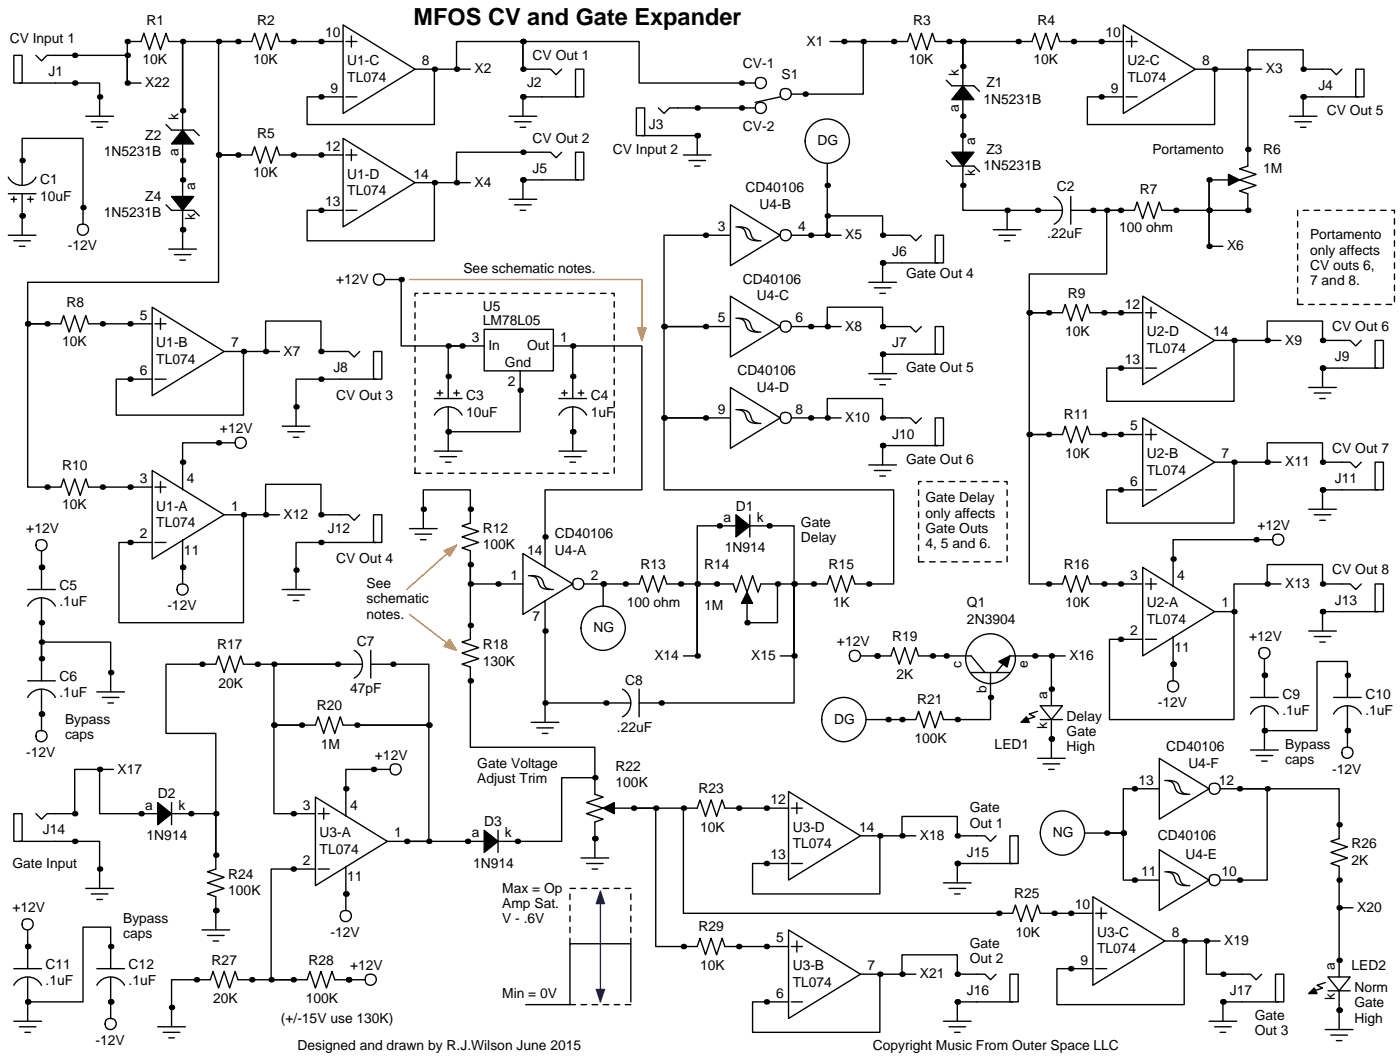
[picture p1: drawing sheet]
<svg xmlns="http://www.w3.org/2000/svg" width="257mm" height="195mm" viewBox="0 0 257 195" stroke-linecap="round" stroke-linejoin="round" font-family="sans-serif">
<g fill="none" stroke="#000" stroke-width=".25">
<path d="M2.5 10.2h1.6v5h-1.6zM3.6 15.2h14.7v6.1M6.6 10.2l1 1 1-1h14.8v5M23.4 15.2v-7.6h2.5l.5-1.5 1 3 1-3 1.1 3 1-3 .5 1.5h2.5v16.3M23.4 15.2h2.5M43.7 7.6h-3.6v20.8h3.6M43.7 7.6h-10.2v12.7M43.7 7.6h2.5l.5-1.5 1.1 3 1-3 1 3 1-3 .5 1.5h11.7M63 4.6l13.2 8.1-13.2 8.1zM63.5 7.6h2M63.5 17.8h2M64.5 6.6v2"/>
<path d="M76.2 12.7h10.2M79.8 12.7v10.2h-23.4v-5.1h6.6M83.8 12.7v-5.1h12.2v5.1M96 12.7v-5.1h21.3v7.6h21.4M96 12.7h5.1l1 1 1-1M105.7 12.7h1.5v5.1h-1.5zM106.2 17.8h-10.2v3.5M116.8 19.8h1.6v5.1h-1.6zM120.9 19.8l1 1 1-1h15.8M143.3 17.8l-4.6 1M152.4 7.6h14.2l.5-1.5 1 3 1.1-3 1 3 1-3 .5 1.5h5.1v4.6M154.9 7.6h3.6v9.7h-13.2"/>
<path d="M173.7 14.7l1.1 1h4l1 1.1M176.8 12.2v3.5M176.8 18.3v9.6M206.2 4.6l13.3 8.1-13.3 8.1zM206.2 7.6h-11.6l-.5-1.5-1.1 3-1-3-1 3-1-3-.5 1.5h-12.7v4.6M206.8 7.6h2M206.8 17.8h2M207.8 6.6v2M219.5 12.7h12.1M223 12.7v10.2h-23.4v-5.1h6.6M246.4 12.7l-1 1-1.1-1h-5v-3.6h-10.2v21.4l-1.5 .5 3 1-3 1 3 1-3 1.1 1.5 .5v3h-7.1v-5.6M248.9 12.7h1.5v5.1h-1.5z"/>
<path d="M249.4 17.8h-10.1v3.5M1.5 32.5a2.88 2.88 0 0 0 5.1 0M1.5 35.6h5.1M2 36.6h1M2.5 36.1v1M4.1 34v-8.6h11.1v15.7M4.1 35.6v7.6M5.1 36.6h1M5.6 36.1v1M15.7 21.3h5.1M16.8 22.4h3M17.8 23.4h1"/>
<path d="M30.5 37.6l1 1h4.1l1 1M30.5 22.9l1 1h4.1l1 1M33.5 26.4v9.7M33.5 38.6v7.1M43.7 28.4h-3.6v23.4h-35v7.6h3.5M43.7 28.4h2.5l.5-1.5 1.1 3.1 1-3.1 1 3.1 1-3.1 .5 1.5h11.7M63 25.4l13.2 8.1-13.2 8.2zM63.5 28.4h2M63.5 38.6h2M64.5 27.4v2.1M76.2 33.5h10.2M79.8 33.5v10.7h-23.4v-5.6h6.6"/>
<path d="M93.5 21.3h5.1M93.5 36.6h5.1M94.5 22.4h3M94.5 37.6h3M95.5 23.4h1M95.5 38.6h1M103.1 27.9l-1 1.1-1-1.1h-17.3v5.6M105.7 27.9h1.5v5.1h-1.5zM106.2 33h-10.2v3.6M117.9 24.9h10.1v3.5M125.5 28.4h5.1M126.5 29.5h3"/>
<path d="M127.5 30.5h1M134.1 37.6l9.2 5.6-9.2 5.6zM151.9 30v13.2v-3.6h10.2v3.6h5l1 1 1.1-1M173.7 29.5l1.1 1h4l1 1M176.8 30.5v8.1h8.1M184.9 38.6h10.2M184.9 38.6v3.6M193.5 36.1a2.88 2.88 0 0 1 0 5M196.6 38.6h11.7l.5-1.5 1 3 1-3 1 3 1.1-3 .5 1.5h8.6v6.6M196.6 36.1v5M205.7 38.6h-2.5v11.7h-14.2v7.1h3.5M222 33h3.6"/>
<path d="M222 33v12.2M236.7 21.3h5.1M237.7 22.4h3.1M238.8 23.4h1M1.5 43.2h5.1M2.5 44.2h3.1M3.6 45.2h1M8.6 59.4h-3.5v30h6.1l.5-1.5 1 3 1-3 1 3 1-3 .6 1.5h11.6M8.6 59.4h2.6l.5-1.5 1 3.1 1-3.1 1 3.1 1-3.1 .6 1.5h11.6M27.9 56.4l13.2 8.1-13.2 8.1zM28.4 59.4h2.1M29.5 58.4v2.1"/>
<path d="M31 45.7h5.1M32 46.7h3.1M33 47.8h1M70.6 51.3h3.1v12.2h11.1M129.5 59.9h-7.6v16.8h7.6M129.5 59.9h4.6M134.1 54.4l9.2 5.5-9.2 5.6zM134.1 43.2h-12.2v16.7h7.6M135.1 41.7a1.69 1.69 0 0 1 2 1.6 1.9 1.9 0 0 0 2.1 .9M135.1 58.4a1.69 1.69 0 0 1 2 1.7 1.9 1.9 0 0 0 2.1 .9M135.6 41.7a1.86 1.86 0 0 1 2.4 1.6 1.47 1.47 0 0 0 1.7 .9M135.6 58.4a1.86 1.86 0 0 1 2.4 1.7 1.47 1.47 0 0 0 1.7 .9"/>
<path d="M145.3 43.2h9.1M145.3 59.9h9.1M151.9 59.9v-3.5h10.2v3.5h5l1 1.1 1.1-1.1M159.5 51.8h5.1M160.5 52.8h3.1M161.5 53.8h1.1M171.7 59.9h1.5v5.1h-1.5zM171.7 43.2h1.5v5.1h-1.5zM172.2 48.3h-10.1v3.5M182.4 42.2h5.1M183.4 43.2h3M184.4 44.2h1"/>
<path d="M192.5 57.4h-3.5v22.4h3.5M192.5 57.4h2.6l.5-1.5 1 3 1-3 1 3 1-3 .6 1.5h9.6M209.8 54.4l13.2 8.1-13.2 8.1zM210.3 57.4h2M211.3 56.4v2M222 45.2h2.5M28.4 69.6h2.1M41.1 64.5h10.2M44.7 64.5v11.7h-23.4v-6.6h6.6M48.8 64.5v-5.6h10.1v5.6h5.1l1 1 1-1M51.8 78.2h5.1M52.8 79.2h3.1"/>
<path d="M68.6 64.5h1.5v5.1h-1.5zM69.1 69.6h-14.7v8.6M79.8 76.2a2.88 2.88 0 0 1 5 0M79.8 73.2h5M80.3 72.1h1M80.8 71.6v1M82.3 74.7v8.1M83.3 72.1h1M83.8 71.6v1M84.8 63.5h-2.5v9.7M84.8 63.5h4.1M88.9 60.5h12.7v7.6h-12.7z"/>
<path d="M95.5 68.1v11.1h-13.2M101.6 63.5h3.6M102.6 76.2a2.88 2.88 0 0 1 5.1 0M102.6 73.2h5.1M103.1 72.1h1M103.6 71.6v1M105.2 63.5h12.7v26.4h-17.8v14.2M105.2 63.5v9.7M105.2 74.7v8.1M106.2 72.1h1M106.7 71.6v1M129.5 76.7h-7.6v13.2h42.2v17.3h-7.1l-.5-1.5-1.1 3-1-3-1 3-1-3-.5 1.5h-6.1v13.2"/>
<path d="M129.5 76.7h4.6M134.1 71.1l9.2 5.6-9.2 5.6zM135.1 75.2a1.69 1.69 0 0 1 2 1.6 1.9 1.9 0 0 0 2.1 .9M135.6 75.2a1.86 1.86 0 0 1 2.4 1.6 1.47 1.47 0 0 0 1.7 .9M145.3 76.7h9.1M151.9 76.7v-3.5h10.2v3.5h5l1 1 1.1-1M159.5 68.6h5.1M160.5 69.6h3.1M161.5 70.6h1.1M171.7 76.7h1.5v5.1h-1.5zM172.2 65h-10.1v3.6M192.5 79.8h-3.5v27.4h6.1l.5-1.5 1 3 1-3 1 3 1-3 .6 1.5h9.6"/>
<path d="M192.5 79.8h2.6l.5-1.6 1 3.1 1-3.1 1 3.1 1-3.1 .6 1.6h9.6M209.8 76.7l13.2 8.1-13.2 8.2zM210.3 79.8h2M210.3 67.6h2M211.3 78.7v2.1M223 62.5h12.2M226.6 62.5v11.2h-23.4v-6.1h6.6M232.7 62.5v-3.6h10.1v3.6h5.1l1 1 1-1M240.3 71.1h5.1M241.3 72.1h3M242.3 73.2h1M252.5 62.5h1.5v5.1h-1.5z"/>
<path d="M253 67.6h-10.2v3.5M27.9 86.4l13.2 8.1-13.2 8.1zM28.4 89.4h2.1M28.4 99.6h2.1M29.5 88.4v2M33.5 99.1v8.1M41.1 94.5h10.2M43.2 81.3h-9.7v8.6M44.7 94.5v19.8h-22.9v-14.7h6.1M48.8 94.5v-5.6h10.1v5.6h5.1l1 1 1-1M53.8 80.3h1.1M68.6 94.5h1.5v5.1h-1.5z"/>
<path d="M69.1 99.6h-14.7v8.6M75.2 97h5.1M76.2 98h3M77.2 99.1h1M77.7 97v-7.1h8.7v6.1l-1.6 .5 3.1 1-3.1 1.1 3.1 1-3.1 1 1.6 .5v16.2l-1.6 .6 3.1 1-3.1 1 3.1 1-3.1 1 1.6 .5v14.8h22.8v5.5M79.8 82.8h5M80.8 83.8h3M81.8 84.8h1M102.6 82.8h5.1M103.6 83.8h3.1M104.6 84.8h1.1M135.1 96.5h-7.1v23.9"/>
<path d="M137.7 96.5h8.1v23.9M137.7 94.5v4.1M159.5 85.3h5.1M160.5 86.4h3.1M161.5 87.4h1.1M172.2 81.8h-10.1v3.5M210.3 89.9h2M223 84.8h12.2M226.6 84.8v11.2h-23.4v-6.1h6.6M232.7 84.8v-3.5h10.1v3.5h5.1l1 1.1 1-1.1M233.7 99.1h-18.3v8.6M240.3 93.5h5.1"/>
<path d="M241.3 94.5h3M242.3 95.5h1M252.5 84.8h1.5v5.1h-1.5zM253 89.9h-10.2v3.6M5.1 111.3a2.88 2.88 0 0 1 5.1 0M5.1 108.2h5.1M7.6 101.1v7.1M7.6 109.7v15.3M51.8 108.2h5.1M52.8 109.2h3.1M53.8 110.2h1.1M65 119.4a2.88 2.88 0 0 1 0 5.1"/>
<path d="M68.1 119.4v5.1M86.4 103.6v3.6h9.6M96 101.6l9.2 5.6-9.2 5.6zM97 105.7a1.69 1.69 0 0 1 2 1.6 1.9 1.9 0 0 0 2.1 .9M97.5 105.7a1.86 1.86 0 0 1 2.4 1.6 1.47 1.47 0 0 0 1.7 .9M100.1 110.2v22.4M107.2 107.2h10.1l.6-1.5 1 3 1-3 1 3 1-3 .5 1.5h5.6v13.2M110.7 107.2v4.1M142.7 107.2v7.1h-5.5v-3.6M142.7 107.2h-3l-.5 1.5-1-3-1 3-1.1-3-1 3-.5-1.5h-6.6v13.2M142.7 107.2h3.1v13.2M178.4 118a4.6 4.6 0 0 1 7.4 .6 4.6 4.6 0 0 1-3.2 6.8 4.6 4.6 0 0 1-4.7-2.3 4.6 4.6 0 0 1 .5-5.1z"/>
<path d="M209.8 104.1l13.2 8.2-13.2 8.1zM210.3 117.3h2M210.3 107.2h2M211.3 106.2v2M215.4 116.8v8.2M223 112.3h3.6M226.6 112.3v19.8h-22.9v-14.8h6.1M232.7 107.2v-3.6h10.1v3.6h5.1l1 1 1-1M232.7 107.2h-6.1v5.1M232.7 107.2h2.5M240.3 115.8h5.1M241.3 116.8h3"/>
<path d="M242.3 117.9h1M252.5 107.2h1.5v5.1h-1.5zM253 112.3h-10.2v3.5M5.1 128a2.88 2.88 0 0 1 5.1 0M5.1 125h5.1M7.6 120.9v-3h12.7v9.1M7.6 126.5v7.6M17.8 127h5.1M18.8 128h3M19.8 129h1M55.4 133.1h-5.1v16.3h7.6M55.4 133.1h2.5l.5-1.5 1 3 1.1-3 1 3 1-3 .5 1.5h2.5"/>
<path d="M62 121.9h-11.7v11.2h5.1M65.5 133.1h13.2v21.3h-4M66.5 121.9h-21.8l-.5-1.5-1 3-1-3-1.1 3-1-3-.5 1.5h-9.1v12.7h9.1v22.4M68.1 121.9h10.6v11.2h-13.2M97.5 132.6h5.1M98.6 133.6h3M99.6 134.6h1M100.1 129h15.7M114.3 126.5a2.88 2.88 0 0 1 0 5.1M117.3 126.5v5.1M125.5 120.4h2.5M143.3 120.4h2.5"/>
<path d="M145.8 120.4v8.6h-28.5M158 120.4h5.6l.5-1.5 1 3 1-3 1 3 1-3 .6 1.5h9.6l2.5 3M178.3 123.4h7.1M181.9 123.4v8.7h-8.7l-.5-1.5-1 3-1-3-1 3-1-3-.6 1.5h-9.1M190.5 130.6l-1.5 .5 1 .5-1.5 .5M190.5 139.2h5.1M191 129.5h4.1l-2.1 2.6zM191 132.1h4.1M193 120.4v9.1M193 132.1v7.1M195.6 120.4h-10.2l-2.5 3M212.9 139.2l9.1 5.6-9.1 5.6z"/>
<path d="M229.6 131.1a2.88 2.88 0 0 1 5.1 0M229.6 128h5.1M229.6 137.7h5.1M230.6 138.7h3.1M231.6 139.7h1.1M232.2 120.9v7.1M232.2 129.5v8.2M244.9 131.1a2.88 2.88 0 0 1 5 0M244.9 128h5M247.4 128v-6.6h-5.6v12.7h-9.6M247.4 129.5v7.7M2.5 149.4h1.6v5h-1.6z"/>
<path d="M3.6 154.4h14.7v8.7M18.3 141.2h-4.6v8.2h-5.1l-1 1-1-1M18.3 141.2v8.2h10.7M18.3 141.2h2.5M31.5 149.4h8.1v7.6M31.5 147.3v4.1M39.6 157v2.5l-1.5 .5 3 1-3 1.1 3 1-3 1 1.5 .5v6.1M57.9 146.3l13.2 8.1-13.2 8.2zM57.9 159.5h-8.1v20.3h4M58.4 149.4h2.1M58.4 159.5h2.1M59.4 148.3v2.1"/>
<path d="M63.5 159v8.1M71.1 154.4h17.8M71.6 141.2h-8.1v8.7M91.4 152.4v4.1M106.7 157.5h5.1M107.7 158.5h3M108.7 159.5h1M109.2 142.7h-6.1v11.7h-11.7M109.2 142.7v3.1l1.5 .5-3 1 3 1-3 1.1 3 1-1.5 .5v6.6M112.8 148.3h15.2l.5-1.5 1 3.1 1.1-3.1 1 3.1 1-3.1 .5 1.5h11.7M116.3 148.3h4.1v25.4h7.6l.5-1.5 1 3.1 1.1-3.1 1 3.1 1-3.1 .5 1.5h11.7M125.5 148.3v19.3h60.4l.5-1.5 1.1 3.1 1-3.1 1 3.1 1-3.1 .5 1.5h9.7"/>
<path d="M144.8 145.3l13.2 8.1-13.2 8.1zM145.3 148.3h2M145.3 158.5h2M146.3 147.3v2.1M158 153.4h10.1M161.5 153.4v10.7h-23.3v-5.6h6.6M165.6 153.4v-3.5h10.2v3.5h5l1.1 1 1-1M185.4 153.4h1.5v5.1h-1.5zM185.9 158.5h-10.1v3.6M191.5 140.2h3.1M192.5 141.2h1M199.1 152.9h4.1"/>
<path d="M203.2 152.9h3v8.6h6.7M212.9 156l9.1 5.5-9.1 5.6zM212.9 144.8h-6.7v8.1h-3M213.9 143.3a1.69 1.69 0 0 1 1.9 1.6 1.9 1.9 0 0 0 2.1 .9M214.4 143.3a1.86 1.86 0 0 1 2.3 1.6 1.47 1.47 0 0 0 1.7 .9M224 144.8h3.6M227.6 144.8h18.3v9.1l-1.6 .5 3.1 1-3.1 1.1 3.1 1-3.1 1 1.6 .5v20.3M227.6 144.8h5.1v16.7h-8.7M2.5 177.8h5.1M5.1 170.7v7.1M5.1 179.3v8.2M15.7 163.1h5.1"/>
<path d="M16.8 164.1h3M17.8 177.8h5.1M17.8 165.1h1M20.3 177.8v-7.6h-5.1v13.7h-10.1M20.3 179.3v7.6M37.1 170.7h5.1M38.1 171.7h3M39.1 172.7h1M67.1 179.8h-5.6l-.5-1.5-1.1 3.1-1-3.1-1 3.1-1-3.1-.5 1.5h-12.7l-.5-1.5-1 3.1-1.1-3.1-1 3.1-1-3.1-.5 1.5h-7.1v8.7M144.8 170.7l13.2 8.1-13.2 8.1zM145.3 173.7h2M146.3 172.7v2.1"/>
<path d="M158 178.8h10.1M161.5 178.8v10.7h-23.3v-5.6h6.6M165.6 178.8v-3.5h10.2v3.5h5l1.1 1 1-1M173.2 162.1h5.1M174.2 163.1h3.1M175.3 164.1h1M185.4 178.8h1.5v5.1h-1.5zM200.7 164.6l13.2 8.1-13.2 8.1zM201.2 177.8h2M201.2 167.6h2M202.2 166.6v2.1M213.9 160a1.69 1.69 0 0 1 1.9 1.7 1.9 1.9 0 0 0 2.1 .9"/>
<path d="M213.9 172.7h10.1M214.4 160a1.86 1.86 0 0 1 2.3 1.7 1.47 1.47 0 0 0 1.7 .9M217.4 172.7v11.7h-23.3v-6.6h6.6M221.5 172.7v6.1h8.1l1 1 1-1M234.2 178.8h1.5v5.1h-1.5zM243.8 179.3h4.1l-2 2.6zM245.9 166.6h2.5M2.5 180.8a2.88 2.88 0 0 1 5.1 0M2.5 187.5h5.1M3.6 188.5h3M4.6 189.5h1M17.8 180.8a2.88 2.88 0 0 1 5.1 0"/>
<path d="M29 188.5h5M30 189.5h3M31 190.5h1M115.8 183.9v-10.7h-11.2v11.2h-8.1M145.3 183.9h2M173.2 187.5h5.1M174.2 188.5h3.1M175.3 189.5h1M185.9 183.9h-10.1v3.6M222 187.5h5.1M223 188.5h3.1M224 189.5h1"/>
<path d="M234.7 183.9h-10.2v3.6M243.3 180.3l-1.5 .5 1 .6-1.5 .5M243.3 189h5.1M243.8 181.9h4.1M244.3 190h3.1M245.4 191h1M245.9 181.9v7.1"/>
<circle cx="139.7" cy="15.2" r="1.02"/>
<circle cx="139.7" cy="19.8" r="1.02"/>
<circle cx="144.3" cy="17.2" r="1.02"/>
<circle cx="151.9" cy="25.9" r="4"/>
<circle cx="15.2" cy="42.1" r="1.02"/>
<circle cx="69.6" cy="51.3" r="1.02"/>
<circle cx="144.3" cy="59.9" r="1.02"/>
<circle cx="144.3" cy="43.2" r="1.02"/>
<circle cx="144.3" cy="76.7" r="1.02"/>
<circle cx="44.2" cy="81.3" r="1.02"/>
<circle cx="234.7" cy="99" r="1.02"/>
<circle cx="7.6" cy="100" r="1.02"/>
<circle cx="33.5" cy="108.2" r="1.02"/>
<circle cx="106.2" cy="107.2" r="1.02"/>
<circle cx="110.7" cy="115.3" r="4"/>
<circle cx="232.2" cy="119.9" r="1.02"/>
<circle cx="7.6" cy="135.1" r="1.02"/>
<circle cx="154.9" cy="132.1" r="4"/>
<circle cx="157" cy="120.4" r="1.02"/>
<circle cx="215.4" cy="126" r="1.02"/>
<circle cx="247.4" cy="138.1" r="1.02"/>
<circle cx="72.7" cy="141.2" r="1.02"/>
<circle cx="195" cy="152.9" r="4"/>
<circle cx="223" cy="144.8" r="1.02"/>
<circle cx="5.1" cy="169.6" r="1.02"/>
<circle cx="63.5" cy="168.1" r="1.02"/>
<circle cx="68.1" cy="179.8" r="1.02"/>
<circle cx="223" cy="161.5" r="1.02"/>
<circle cx="20.3" cy="187.9" r="1.02"/>
</g>
<g fill="#000">
<circle cx="13.7" cy="10.2" r=".51"/>
<circle cx="13.7" cy="15.2" r=".51"/>
<circle cx="18.3" cy="17.8" r=".51"/>
<circle cx="23.4" cy="10.2" r=".51"/>
<circle cx="23.4" cy="15.2" r=".51"/>
<circle cx="23.4" cy="7.6" r=".51"/>
<circle cx="33.5" cy="7.6" r=".51"/>
<circle cx="40.1" cy="7.6" r=".51"/>
<circle cx="43.7" cy="7.6" r=".51"/>
<circle cx="53.8" cy="7.6" r=".51"/>
<circle cx="58.9" cy="17.8" r=".51"/>
<circle cx="58.9" cy="7.6" r=".51"/>
<circle cx="79.8" cy="12.7" r=".51"/>
<circle cx="83.8" cy="12.7" r=".51"/>
<circle cx="96" cy="12.7" r=".51"/>
<circle cx="96" cy="17.8" r=".51"/>
<circle cx="96" cy="7.6" r=".51"/>
<circle cx="128" cy="19.8" r=".51"/>
<circle cx="136.1" cy="19.8" r=".51"/>
<circle cx="136.1" cy="15.2" r=".51"/>
<circle cx="147.8" cy="17.3" r=".51"/>
<circle cx="154.9" cy="7.6" r=".51"/>
<circle cx="158.5" cy="7.6" r=".51"/>
<circle cx="164.1" cy="7.6" r=".51"/>
<circle cx="174.2" cy="7.6" r=".51"/>
<circle cx="176.8" cy="12.2" r=".51"/>
<circle cx="176.8" cy="7.6" r=".51"/>
<circle cx="186.9" cy="7.6" r=".51"/>
<circle cx="197.1" cy="7.6" r=".51"/>
<circle cx="202.2" cy="17.8" r=".51"/>
<circle cx="202.2" cy="7.6" r=".51"/>
<circle cx="223" cy="12.7" r=".51"/>
<circle cx="229.1" cy="12.7" r=".51"/>
<circle cx="239.3" cy="12.7" r=".51"/>
<circle cx="239.3" cy="17.8" r=".51"/>
<circle cx="4.1" cy="29.5" r=".51"/>
<circle cx="4.1" cy="39.6" r=".51"/>
<circle cx="15.2" cy="38.1" r=".51"/>
<circle cx="33.5" cy="33" r=".51"/>
<circle cx="33.5" cy="29.5" r=".51"/>
<circle cx="33.5" cy="20.3" r=".51"/>
<circle cx="40.1" cy="28.4" r=".51"/>
<circle cx="43.7" cy="28.4" r=".51"/>
<circle cx="53.8" cy="28.4" r=".51"/>
<circle cx="58.9" cy="28.4" r=".51"/>
<circle cx="58.9" cy="38.6" r=".51"/>
<circle cx="79.8" cy="33.5" r=".51"/>
<circle cx="83.8" cy="33.5" r=".51"/>
<circle cx="96" cy="27.9" r=".51"/>
<circle cx="96" cy="33" r=".51"/>
<circle cx="128" cy="24.9" r=".51"/>
<circle cx="151.9" cy="39.6" r=".51"/>
<circle cx="151.9" cy="34" r=".51"/>
<circle cx="176.8" cy="21.3" r=".51"/>
<circle cx="176.8" cy="24.9" r=".51"/>
<circle cx="176.8" cy="34" r=".51"/>
<circle cx="184.9" cy="38.6" r=".51"/>
<circle cx="190.5" cy="38.6" r=".51"/>
<circle cx="200.7" cy="38.6" r=".51"/>
<circle cx="203.2" cy="38.6" r=".51"/>
<circle cx="205.7" cy="38.6" r=".51"/>
<circle cx="215.9" cy="38.6" r=".51"/>
<circle cx="222" cy="33" r=".51"/>
<circle cx="222" cy="38.6" r=".51"/>
<circle cx="229.1" cy="27.4" r=".51"/>
<circle cx="229.1" cy="38.6" r=".51"/>
<circle cx="5.1" cy="59.4" r=".51"/>
<circle cx="8.6" cy="59.4" r=".51"/>
<circle cx="18.8" cy="59.4" r=".51"/>
<circle cx="23.9" cy="59.4" r=".51"/>
<circle cx="33.5" cy="42.2" r=".51"/>
<circle cx="73.7" cy="51.3" r=".51"/>
<circle cx="121.9" cy="59.9" r=".51"/>
<circle cx="129.5" cy="43.2" r=".51"/>
<circle cx="129.5" cy="59.9" r=".51"/>
<circle cx="148.8" cy="59.9" r=".51"/>
<circle cx="148.8" cy="43.2" r=".51"/>
<circle cx="151.9" cy="43.2" r=".51"/>
<circle cx="151.9" cy="59.9" r=".51"/>
<circle cx="162.1" cy="43.2" r=".51"/>
<circle cx="162.1" cy="48.3" r=".51"/>
<circle cx="162.1" cy="59.9" r=".51"/>
<circle cx="189" cy="57.4" r=".51"/>
<circle cx="192.5" cy="57.4" r=".51"/>
<circle cx="202.7" cy="57.4" r=".51"/>
<circle cx="205.7" cy="57.4" r=".51"/>
<circle cx="222" cy="45.2" r=".51"/>
<circle cx="23.9" cy="69.6" r=".51"/>
<circle cx="44.7" cy="64.5" r=".51"/>
<circle cx="48.8" cy="64.5" r=".51"/>
<circle cx="54.4" cy="74.7" r=".51"/>
<circle cx="58.9" cy="69.6" r=".51"/>
<circle cx="58.9" cy="64.5" r=".51"/>
<circle cx="82.3" cy="79.2" r=".51"/>
<circle cx="82.3" cy="63.5" r=".51"/>
<circle cx="82.3" cy="69.1" r=".51"/>
<circle cx="84.8" cy="63.5" r=".51"/>
<circle cx="95.5" cy="71.6" r=".51"/>
<circle cx="105.2" cy="63.5" r=".51"/>
<circle cx="105.2" cy="79.2" r=".51"/>
<circle cx="105.2" cy="69.1" r=".51"/>
<circle cx="121.9" cy="76.7" r=".51"/>
<circle cx="129.5" cy="76.7" r=".51"/>
<circle cx="148.8" cy="76.7" r=".51"/>
<circle cx="151.9" cy="76.7" r=".51"/>
<circle cx="162.1" cy="65" r=".51"/>
<circle cx="162.1" cy="76.7" r=".51"/>
<circle cx="189" cy="79.8" r=".51"/>
<circle cx="192.5" cy="79.8" r=".51"/>
<circle cx="202.7" cy="79.8" r=".51"/>
<circle cx="205.7" cy="79.8" r=".51"/>
<circle cx="205.7" cy="67.6" r=".51"/>
<circle cx="226.6" cy="62.5" r=".51"/>
<circle cx="232.7" cy="62.5" r=".51"/>
<circle cx="242.8" cy="67.6" r=".51"/>
<circle cx="242.8" cy="62.5" r=".51"/>
<circle cx="8.6" cy="89.4" r=".51"/>
<circle cx="18.8" cy="89.4" r=".51"/>
<circle cx="23.9" cy="99.6" r=".51"/>
<circle cx="23.9" cy="89.4" r=".51"/>
<circle cx="33.5" cy="84.8" r=".51"/>
<circle cx="40.1" cy="81.3" r=".51"/>
<circle cx="44.7" cy="94.5" r=".51"/>
<circle cx="48.8" cy="94.5" r=".51"/>
<circle cx="58.9" cy="99.6" r=".51"/>
<circle cx="58.9" cy="94.5" r=".51"/>
<circle cx="77.7" cy="93.5" r=".51"/>
<circle cx="86.4" cy="93.5" r=".51"/>
<circle cx="100.1" cy="98.6" r=".51"/>
<circle cx="132.1" cy="96.5" r=".51"/>
<circle cx="141.2" cy="96.5" r=".51"/>
<circle cx="162.1" cy="81.8" r=".51"/>
<circle cx="205.7" cy="89.9" r=".51"/>
<circle cx="226.6" cy="84.8" r=".51"/>
<circle cx="230.6" cy="99.1" r=".51"/>
<circle cx="232.7" cy="84.8" r=".51"/>
<circle cx="242.8" cy="84.8" r=".51"/>
<circle cx="242.8" cy="89.9" r=".51"/>
<circle cx="7.6" cy="117.9" r=".51"/>
<circle cx="7.6" cy="104.1" r=".51"/>
<circle cx="7.6" cy="114.3" r=".51"/>
<circle cx="33.5" cy="104.1" r=".51"/>
<circle cx="54.4" cy="104.6" r=".51"/>
<circle cx="86.4" cy="107.2" r=".51"/>
<circle cx="86.4" cy="114.8" r=".51"/>
<circle cx="86.4" cy="103.6" r=".51"/>
<circle cx="91.4" cy="107.2" r=".51"/>
<circle cx="100.1" cy="115.8" r=".51"/>
<circle cx="110.7" cy="107.2" r=".51"/>
<circle cx="114.8" cy="107.2" r=".51"/>
<circle cx="125" cy="107.2" r=".51"/>
<circle cx="128" cy="107.2" r=".51"/>
<circle cx="131.6" cy="107.2" r=".51"/>
<circle cx="137.2" cy="114.3" r=".51"/>
<circle cx="142.7" cy="107.2" r=".51"/>
<circle cx="145.8" cy="107.2" r=".51"/>
<circle cx="149.4" cy="107.2" r=".51"/>
<circle cx="159.5" cy="107.2" r=".51"/>
<circle cx="192.5" cy="107.2" r=".51"/>
<circle cx="202.7" cy="107.2" r=".51"/>
<circle cx="205.7" cy="117.3" r=".51"/>
<circle cx="205.7" cy="107.2" r=".51"/>
<circle cx="215.4" cy="102.6" r=".51"/>
<circle cx="226.6" cy="112.3" r=".51"/>
<circle cx="232.7" cy="107.2" r=".51"/>
<circle cx="242.8" cy="112.3" r=".51"/>
<circle cx="242.8" cy="107.2" r=".51"/>
<circle cx="7.6" cy="120.9" r=".51"/>
<circle cx="7.6" cy="131.1" r=".51"/>
<circle cx="20.3" cy="123.4" r=".51"/>
<circle cx="37.1" cy="121.9" r=".51"/>
<circle cx="47.2" cy="121.9" r=".51"/>
<circle cx="50.3" cy="133.1" r=".51"/>
<circle cx="50.3" cy="121.9" r=".51"/>
<circle cx="55.4" cy="133.1" r=".51"/>
<circle cx="62" cy="121.9" r=".51"/>
<circle cx="65.5" cy="133.1" r=".51"/>
<circle cx="72.1" cy="121.9" r=".51"/>
<circle cx="78.7" cy="133.1" r=".51"/>
<circle cx="86.4" cy="125" r=".51"/>
<circle cx="100.1" cy="129" r=".51"/>
<circle cx="111.3" cy="129" r=".51"/>
<circle cx="121.4" cy="129" r=".51"/>
<circle cx="128" cy="120.4" r=".51"/>
<circle cx="145.8" cy="120.4" r=".51"/>
<circle cx="161" cy="120.4" r=".51"/>
<circle cx="163.1" cy="132.1" r=".51"/>
<circle cx="165.6" cy="132.1" r=".51"/>
<circle cx="171.2" cy="120.4" r=".51"/>
<circle cx="173.7" cy="120.4" r=".51"/>
<circle cx="175.8" cy="132.1" r=".51"/>
<circle cx="181.9" cy="128" r=".51"/>
<circle cx="190" cy="120.4" r=".51"/>
<circle cx="193" cy="120.4" r=".51"/>
<circle cx="193" cy="126.5" r=".51"/>
<circle cx="193" cy="135.6" r=".51"/>
<circle cx="215.4" cy="121.9" r=".51"/>
<circle cx="232.2" cy="134.1" r=".51"/>
<circle cx="232.2" cy="124" r=".51"/>
<circle cx="247.4" cy="134.1" r=".51"/>
<circle cx="247.4" cy="124" r=".51"/>
<circle cx="13.7" cy="154.4" r=".51"/>
<circle cx="13.7" cy="149.4" r=".51"/>
<circle cx="18.3" cy="141.2" r=".51"/>
<circle cx="18.3" cy="159.5" r=".51"/>
<circle cx="25.9" cy="149.4" r=".51"/>
<circle cx="35.1" cy="149.4" r=".51"/>
<circle cx="39.6" cy="149.4" r=".51"/>
<circle cx="39.6" cy="157" r=".51"/>
<circle cx="53.8" cy="159.5" r=".51"/>
<circle cx="53.8" cy="149.4" r=".51"/>
<circle cx="63.5" cy="144.8" r=".51"/>
<circle cx="68.6" cy="141.2" r=".51"/>
<circle cx="74.7" cy="154.4" r=".51"/>
<circle cx="78.7" cy="154.4" r=".51"/>
<circle cx="85.9" cy="154.4" r=".51"/>
<circle cx="95" cy="154.4" r=".51"/>
<circle cx="109.2" cy="142.7" r=".51"/>
<circle cx="109.2" cy="153.9" r=".51"/>
<circle cx="116.3" cy="148.3" r=".51"/>
<circle cx="120.4" cy="148.3" r=".51"/>
<circle cx="125.5" cy="148.3" r=".51"/>
<circle cx="135.6" cy="148.3" r=".51"/>
<circle cx="140.7" cy="158.5" r=".51"/>
<circle cx="140.7" cy="148.3" r=".51"/>
<circle cx="161.5" cy="153.4" r=".51"/>
<circle cx="165.6" cy="153.4" r=".51"/>
<circle cx="175.8" cy="153.4" r=".51"/>
<circle cx="175.8" cy="158.5" r=".51"/>
<circle cx="203.2" cy="152.9" r=".51"/>
<circle cx="206.2" cy="152.9" r=".51"/>
<circle cx="208.3" cy="144.8" r=".51"/>
<circle cx="227.6" cy="144.8" r=".51"/>
<circle cx="232.7" cy="144.8" r=".51"/>
<circle cx="245.9" cy="151.4" r=".51"/>
<circle cx="5.1" cy="173.7" r=".51"/>
<circle cx="20.3" cy="173.7" r=".51"/>
<circle cx="36.1" cy="179.8" r=".51"/>
<circle cx="39.6" cy="167.1" r=".51"/>
<circle cx="46.2" cy="179.8" r=".51"/>
<circle cx="49.8" cy="179.8" r=".51"/>
<circle cx="53.8" cy="179.8" r=".51"/>
<circle cx="63.5" cy="164.1" r=".51"/>
<circle cx="64" cy="179.8" r=".51"/>
<circle cx="125.5" cy="173.7" r=".51"/>
<circle cx="135.6" cy="173.7" r=".51"/>
<circle cx="140.7" cy="173.7" r=".51"/>
<circle cx="161.5" cy="178.8" r=".51"/>
<circle cx="165.6" cy="178.8" r=".51"/>
<circle cx="175.8" cy="178.8" r=".51"/>
<circle cx="183.4" cy="167.6" r=".51"/>
<circle cx="193.5" cy="167.6" r=".51"/>
<circle cx="196.6" cy="177.8" r=".51"/>
<circle cx="196.6" cy="167.6" r=".51"/>
<circle cx="208.3" cy="161.5" r=".51"/>
<circle cx="217.4" cy="172.7" r=".51"/>
<circle cx="221.5" cy="172.7" r=".51"/>
<circle cx="224.5" cy="178.8" r=".51"/>
<circle cx="227.6" cy="161.5" r=".51"/>
<circle cx="245.9" cy="161.5" r=".51"/>
<circle cx="245.9" cy="176.3" r=".51"/>
<circle cx="245.9" cy="166.6" r=".51"/>
<circle cx="5.1" cy="183.9" r=".51"/>
<circle cx="20.3" cy="183.9" r=".51"/>
<circle cx="31.5" cy="184.9" r=".51"/>
<circle cx="140.7" cy="183.9" r=".51"/>
<circle cx="175.8" cy="183.9" r=".51"/>
<circle cx="224.5" cy="183.9" r=".51"/>
<circle cx="245.9" cy="185.4" r=".51"/>
</g>
<g fill="#000" stroke="#000" stroke-width=".25">
<path d="M176.8 15.7l2 2.6h-4zM33.5 23.9l2.1 2.5h-4.1zM31.5 36.1h4.1l-2.1 2.5zM174.8 27.9h4l-2 2.6zM225.6 32l2 1-2 1zM135.1 94.5l2.6 2-2.6 2.1zM137.2 108.7l1 2h-2.1zM183.4 121.4l2-1-.5 2zM188.5 131.6l.5 1h-1.5zM29 147.3l2.5 2.1-2.5 2zM88.9 152.4l2.5 2-2.5 2.1zM110.7 148.3l2.1-1v2.1z"/>
<path d="M241.3 181.4l.5 1h-1.5z"/>
</g>
<path d="M238.3 38.6h17.7v17.3h-17.7zM76.2 53.8h36.6v33.1h-36.6zM168.7 88.4h16.2v14.7h-16.2zM104.6 173.2v-10.1h11.2v10.1M104.6 184.4h11.2" fill="none" stroke="#000" stroke-width=".25" stroke-dasharray="1"/>
<path d="M110.2 163.6v20.3" fill="none" stroke="#00f" stroke-width=".25"/>
<g fill="#00f" stroke="#00f" stroke-width=".25">
<path d="M109.5 181.6h1.5l-.8 2.3z"/>
<path d="M110.2 163.6l.8 2.3h-1.5z"/>
</g>
<path d="M75.2 51.3h42.7v11.2M75.2 112.8l8.6 6.6M83.8 100.1l-9.1 8.1" fill="none" stroke="#ff8000" stroke-width=".25"/>
<g fill="#ff8000" stroke="#ff8000" stroke-width=".25">
<path d="M117.1 60.2h1.5l-.7 2.3z"/>
<path d="M81.5 101.1l2.3-1-1.2 2z"/>
<path d="M82.6 117.3l1.2 2.1-2.3-.8z"/>
</g>
<text font-size="4.3" x="75.9" y="4.6">MFOS CV and Gate Expander</text>
<g font-size="2.5">
<text x="26.9" y="4.6">R1</text>
<text x="47.2" y="4.6">R2</text>
<text x="167.6" y="4.6">R3</text>
<text x="190.5" y="4.6">R4</text>
<text x="1.8" y="7.9">CV Input 1</text>
<text x="26.2" y="11.7">10K</text>
<text x="46.5" y="11.7">10K</text>
<text x="59.7" y="6.9">10</text>
<text x="63.8" y="11.9">U1-C</text>
<text x="77.5" y="11.9">8</text>
<text x="97.8" y="10.9">CV Out 1</text>
<text x="148.1" y="8.4">X1</text>
<text x="166.9" y="11.7">10K</text>
<text x="189.7" y="11.7">10K</text>
<text x="202.9" y="6.9">10</text>
<text x="207" y="11.9">U2-C</text>
<text x="220.7" y="11.9">8</text>
<text x="8.9" y="14">J1</text>
<text x="26.7" y="16">X22</text>
<text x="60.7" y="17">9</text>
<text x="63.8" y="15">TL074</text>
<text x="87.1" y="13.5">X2</text>
<text x="96.8" y="16">J2</text>
<text x="136.4" y="12.4">CV-1</text>
<text x="143.5" y="14.5">S1</text>
<text x="176" y="14" transform="rotate(-90 176 14)">k</text>
<text x="181.1" y="16">Z1</text>
<text x="204" y="17">9</text>
<text x="207" y="15">TL074</text>
<text x="232.4" y="13.5">X3</text>
<text x="242.1" y="16.5">J4</text>
<text x="32.8" y="22.1" transform="rotate(-90 32.8 22.1)">k</text>
<text x="119.1" y="23.6">J3</text>
<text x="176" y="20.6" transform="rotate(-90 176 20.6)">a</text>
<text x="180.6" y="19.1">1N5231B</text>
<text x="243.6" y="21.1">CV Out 5</text>
<text x="19.1" y="28.7">1N5231B</text>
<text x="26.7" y="25.7">Z2</text>
<text x="32.8" y="28.7" transform="rotate(-90 32.8 28.7)">a</text>
<text x="47.2" y="25.4">R5</text>
<text x="59.7" y="27.7">12</text>
<text x="97.8" y="26.2">CV Out 2</text>
<text x="112.5" y="28.2">CV Input 2</text>
<text x="136.4" y="24.1">CV-2</text>
<text x="150.1" y="26.7">DG</text>
<text x="179.1" y="26.7" transform="rotate(-90 179.1 26.7)">a</text>
<text x="181.1" y="28.2">Z3</text>
<text x="211.6" y="28.2">Portamento</text>
<text x="231.9" y="28.2">R6</text>
<text x="7.4" y="33.8">C1</text>
<text x="35.8" y="34.8" transform="rotate(-90 35.8 34.8)">a</text>
<text x="46.5" y="32.5">10K</text>
<text x="63.8" y="32.8">U1-D</text>
<text x="63.8" y="35.8">TL074</text>
<text x="75.9" y="32.8">14</text>
<text x="87.1" y="34.3">X4</text>
<text x="97.8" y="31.7">J5</text>
<text x="136.9" y="35.3">CD40106</text>
<text x="179.1" y="32.3" transform="rotate(-90 179.1 32.3)">k</text>
<text x="180.6" y="31.2">1N5231B</text>
<text x="194.1" y="35.1">C2</text>
<text x="209.3" y="35.6">R7</text>
<text x="231.9" y="31.7">1M</text>
<text x="7.4" y="36.8">10uF</text>
<text x="19.1" y="39.9">1N5231B</text>
<text x="26.7" y="36.8">Z4</text>
<text x="35.8" y="40.4" transform="rotate(-90 35.8 40.4)">k</text>
<text x="59.7" y="37.8">13</text>
<text x="139.4" y="38.4">U4-B</text>
<text x="12.4" y="46">-12V</text>
<text x="131.8" y="42.4">3</text>
<text x="146.6" y="42.4">4</text>
<text x="155.2" y="43.9">X5</text>
<text x="163.8" y="47">J6</text>
<text x="192.3" y="43.7">.22uF</text>
<text x="205.5" y="42.7">100 ohm</text>
<text x="225.3" y="46">X6</text>
<text x="240.5" y="43.9">Portamento</text>
<text x="240.5" y="46.7">only affects</text>
<text x="61.7" y="52.1">+12V</text>
<text x="85.1" y="50">See schematic notes.</text>
<text x="136.4" y="52.1">CD40106</text>
<text x="166.4" y="51.1">Gate Out 4</text>
<text x="240.5" y="49.5">CV outs 6,</text>
<text x="240.5" y="52.3">7 and 8.</text>
<text x="12.2" y="56.4">R8</text>
<text x="25.7" y="58.7">5</text>
<text x="88.6" y="57.1">U5</text>
<text x="88.6" y="59.7">LM78L05</text>
<text x="131.8" y="59.2">5</text>
<text x="138.9" y="55.1">U4-C</text>
<text x="146.1" y="59.2">6</text>
<text x="196.1" y="54.6">R9</text>
<text x="206.5" y="56.6">12</text>
<text x="11.4" y="63.5">10K</text>
<text x="28.7" y="63.8">U1-B</text>
<text x="42.4" y="63.8">7</text>
<text x="52.1" y="65.3">X7</text>
<text x="86.6" y="62.7">3</text>
<text x="89.7" y="64.3">In</text>
<text x="96.8" y="64.3">Out</text>
<text x="102.9" y="62.7">1</text>
<text x="155.2" y="60.7">X8</text>
<text x="163.8" y="63.8">J7</text>
<text x="195.6" y="61.7">10K</text>
<text x="210.6" y="61.7">U2-D</text>
<text x="210.6" y="64.8">TL074</text>
<text x="222.8" y="61.7">14</text>
<text x="236" y="63.2">X9</text>
<text x="244.6" y="60.7">CV Out 6</text>
<text x="25.7" y="68.8">6</text>
<text x="28.7" y="66.8">TL074</text>
<text x="61.2" y="68.3">J8</text>
<text x="92.7" y="67.3">Gnd</text>
<text x="93.2" y="70.9">2</text>
<text x="135.4" y="68.8">CD40106</text>
<text x="138.9" y="71.9">U4-D</text>
<text x="166.4" y="68.3">Gate Out 5</text>
<text x="206.5" y="66.8">13</text>
<text x="245.1" y="66.3">J9</text>
<text x="61.7" y="73.4">CV Out 3</text>
<text x="85.6" y="73.4">C3</text>
<text x="85.6" y="76.5">10uF</text>
<text x="108.5" y="73.4">C4</text>
<text x="108.5" y="76.5">1uF</text>
<text x="131.8" y="75.9">9</text>
<text x="146.1" y="75.9">8</text>
<text x="155.2" y="77.5">X10</text>
<text x="195.3" y="77">R11</text>
<text x="40.4" y="79.5">+12V</text>
<text x="163.8" y="80.5">J10</text>
<text x="207.5" y="79">5</text>
<text x="244.6" y="83.1">CV Out 7</text>
<text x="11.4" y="86.4">R10</text>
<text x="25.7" y="88.6">3</text>
<text x="34.3" y="88.6">4</text>
<text x="166.4" y="85.1">Gate Out 6</text>
<text x="195.6" y="84.1">10K</text>
<text x="207.5" y="89.2">6</text>
<text x="210.6" y="84.1">U2-B</text>
<text x="210.6" y="87.1">TL074</text>
<text x="224.3" y="84.1">7</text>
<text x="236" y="85.6">X11</text>
<text x="245.1" y="88.6">J11</text>
<text x="11.4" y="93.5">10K</text>
<text x="28.7" y="93.7">U1-A</text>
<text x="42.4" y="93.7">1</text>
<text x="52.1" y="95.2">X12</text>
<text x="132.8" y="95.8">a</text>
<text x="135.1" y="93.7">D1</text>
<text x="138.9" y="95.8">k</text>
<text x="169.9" y="92.2">Gate Delay</text>
<text x="169.9" y="95">only affects</text>
<text x="4.8" y="97.8">+12V</text>
<text x="25.7" y="98.8">2</text>
<text x="28.7" y="96.8">TL074</text>
<text x="33.8" y="101.9">11</text>
<text x="60.2" y="97.8">J12</text>
<text x="88.6" y="97.8">R12</text>
<text x="88.6" y="100.8">100K</text>
<text x="96.8" y="101.9">14</text>
<text x="101.9" y="101.9">U4-A</text>
<text x="101.9" y="98.8">CD40106</text>
<text x="133.1" y="101.3">1N914</text>
<text x="147.1" y="96.8">Gate</text>
<text x="147.1" y="99.6">Delay</text>
<text x="169.9" y="97.8">Gate Outs</text>
<text x="169.9" y="100.6">4, 5 and 6.</text>
<text x="230.9" y="97.3">+12V</text>
<text x="61.7" y="103.4">CV Out 4</text>
<text x="67.3" y="107.9">See</text>
<text x="93.7" y="106.4">1</text>
<text x="108.5" y="106.4">2</text>
<text x="117.6" y="104.4">R13</text>
<text x="129.3" y="104.4">R14</text>
<text x="152.1" y="104.4">R15</text>
<text x="195.3" y="104.4">R16</text>
<text x="207.5" y="106.4">3</text>
<text x="216.2" y="106.4">4</text>
<text x="236" y="107.9">X13</text>
<text x="244.6" y="105.4">CV Out 8</text>
<text x="10.9" y="108.2">C5</text>
<text x="10.9" y="111.3">.1uF</text>
<text x="30.7" y="112">-12V</text>
<text x="67.3" y="110.7">schematic</text>
<text x="67.3" y="113.5">notes.</text>
<text x="115.1" y="111.5">100 ohm</text>
<text x="129.3" y="112">1M</text>
<text x="152.9" y="111.5">1K</text>
<text x="177.5" y="111.5">Q1</text>
<text x="195.6" y="111.5">10K</text>
<text x="210.6" y="111.5">U2-A</text>
<text x="224.3" y="111.5">1</text>
<text x="245.1" y="111">J13</text>
<text x="39.9" y="119.1">R17</text>
<text x="65.5" y="118.6">C7</text>
<text x="88.6" y="119.1">R18</text>
<text x="97.8" y="114">7</text>
<text x="109" y="116.1">NG</text>
<text x="153.7" y="118.6">+12V</text>
<text x="163.8" y="117.6">R19</text>
<text x="177.5" y="114.6">2N3904</text>
<text x="207.5" y="116.6">2</text>
<text x="210.6" y="114.6">TL074</text>
<text x="215.6" y="119.6">11</text>
<text x="229.4" y="117.6">+12V</text>
<text x="10.9" y="125">C6</text>
<text x="88.6" y="122.2">130K</text>
<text x="114.8" y="125.7">C8</text>
<text x="120.1" y="121.2">X14</text>
<text x="137.9" y="121.2">X15</text>
<text x="164.6" y="124.7">2K</text>
<text x="176.5" y="122.7" transform="rotate(-90 176.5 122.7)">c</text>
<text x="188.7" y="122.7" transform="rotate(-90 188.7 122.7)">e</text>
<text x="196.3" y="121.2">X16</text>
<text x="10.9" y="128">.1uF</text>
<text x="40.1" y="126.2">20K</text>
<text x="58.2" y="130.3">R20</text>
<text x="64.3" y="127.3">47pF</text>
<text x="168.4" y="129.3">R21</text>
<text x="181.1" y="127.3" transform="rotate(-90 181.1 127.3)">b</text>
<text x="192.3" y="128.3" transform="rotate(-90 192.3 128.3)">a</text>
<text x="212.6" y="129.8">-12V</text>
<text x="235.5" y="128.3">C9</text>
<text x="235.5" y="131.3">.1uF</text>
<text x="250.7" y="128.3">C10</text>
<text x="250.7" y="131.3">.1uF</text>
<text x="11.9" y="132.8">Bypass</text>
<text x="11.9" y="135.6">caps</text>
<text x="58.9" y="137.4">1M</text>
<text x="113.3" y="134.4">.22uF</text>
<text x="153.2" y="132.8">DG</text>
<text x="167.9" y="136.4">100K</text>
<text x="182.6" y="137.4">LED1</text>
<text x="192.3" y="133.9" transform="rotate(-90 192.3 133.9)">k</text>
<text x="195.8" y="132.3">Delay</text>
<text x="195.8" y="135.1">Gate</text>
<text x="195.8" y="137.9">High</text>
<text x="214.1" y="137.9">CD40106</text>
<text x="236" y="137.4">Bypass</text>
<text x="4.8" y="138.9">-12V</text>
<text x="21.6" y="142">X17</text>
<text x="68.8" y="139.4">+12V</text>
<text x="87.6" y="141">Gate Voltage</text>
<text x="87.6" y="143.8">Adjust Trim</text>
<text x="113" y="141.5">R22</text>
<text x="218.2" y="141">U4-F</text>
<text x="236" y="140.2">caps</text>
<text x="244.6" y="142">-12V</text>
<text x="26.7" y="148.6">a</text>
<text x="29" y="146.6">D2</text>
<text x="32.8" y="148.6">k</text>
<text x="55.6" y="148.6">3</text>
<text x="64.3" y="148.6">4</text>
<text x="113" y="144.5">100K</text>
<text x="128.3" y="145.5">R23</text>
<text x="141.5" y="147.6">12</text>
<text x="178.1" y="149.1">Gate</text>
<text x="209" y="144">13</text>
<text x="223.8" y="144">12</text>
<text x="7.9" y="153.2">J14</text>
<text x="26.9" y="154.2">1N914</text>
<text x="58.7" y="153.7">U3-A</text>
<text x="72.4" y="153.7">1</text>
<text x="86.6" y="153.7">a</text>
<text x="88.9" y="151.6">D3</text>
<text x="92.7" y="153.7">k</text>
<text x="128.5" y="152.7">10K</text>
<text x="145.5" y="152.7">U3-D</text>
<text x="145.5" y="155.7">TL074</text>
<text x="157.7" y="152.7">14</text>
<text x="168.9" y="154.2">X18</text>
<text x="178.1" y="151.9">Out 1</text>
<text x="193.3" y="153.7">NG</text>
<text x="212.6" y="154.2">CD40106</text>
<text x="248.2" y="155.7">R26</text>
<text x="2.3" y="159.3">Gate Input</text>
<text x="41.9" y="161.3">R24</text>
<text x="55.6" y="158.8">2</text>
<text x="58.7" y="156.7">TL074</text>
<text x="63.8" y="161.8">11</text>
<text x="86.9" y="159.3">1N914</text>
<text x="141.5" y="157.7">13</text>
<text x="177.5" y="157.2">J15</text>
<text x="209.5" y="160.8">11</text>
<text x="217.7" y="157.7">U4-E</text>
<text x="224.3" y="160.8">10</text>
<text x="248.2" y="158.8">2K</text>
<text x="2.3" y="167.4">+12V</text>
<text x="41.9" y="164.3">100K</text>
<text x="92.2" y="163.8">Max = Op</text>
<text x="92.2" y="166.6">Amp Sat.</text>
<text x="186.2" y="164.8">R25</text>
<text x="197.4" y="166.9">10</text>
<text x="249.2" y="167.4">X20</text>
<text x="22.6" y="169.4">Bypass</text>
<text x="22.6" y="172.2">caps</text>
<text x="60.7" y="172">-12V</text>
<text x="92.2" y="169.4">V - .6V</text>
<text x="128.3" y="170.9">R29</text>
<text x="142.5" y="173">5</text>
<text x="178.1" y="174">Gate</text>
<text x="186.4" y="172">10K</text>
<text x="201.4" y="172">U3-C</text>
<text x="215.1" y="172">8</text>
<text x="224.8" y="173.5">X19</text>
<text x="8.4" y="177.8">C11</text>
<text x="23.6" y="177.8">C12</text>
<text x="38.9" y="177">R27</text>
<text x="56.6" y="177">R28</text>
<text x="64.3" y="178.1">+12V</text>
<text x="128.5" y="178.1">10K</text>
<text x="145.5" y="178.1">U3-B</text>
<text x="159.3" y="178.1">7</text>
<text x="168.9" y="179.6">X21</text>
<text x="178.1" y="176.8">Out 2</text>
<text x="198.4" y="177">9</text>
<text x="201.4" y="175">TL074</text>
<text x="245.1" y="178.1" transform="rotate(-90 245.1 178.1)">a</text>
<text x="248.2" y="178.1">LED2</text>
<text x="8.4" y="180.8">.1uF</text>
<text x="23.6" y="180.8">.1uF</text>
<text x="39.1" y="184.1">20K</text>
<text x="56.1" y="184.1">100K</text>
<text x="92.2" y="183.1">Min = 0V</text>
<text x="142.5" y="183.1">6</text>
<text x="145.5" y="181.1">TL074</text>
<text x="177.5" y="182.6">J16</text>
<text x="225.8" y="182.6">J17</text>
<text x="245.1" y="183.6" transform="rotate(-90 245.1 183.6)">k</text>
<text x="248.7" y="182.1">Norm</text>
<text x="248.7" y="184.9">Gate</text>
<text x="17.5" y="191.8">-12V</text>
<text x="51.6" y="187.7">(+/-15V use 130K)</text>
<text x="230.4" y="187.2">Gate</text>
<text x="230.4" y="190">Out 3</text>
<text x="248.7" y="187.7">High</text>
<text x="54.6" y="192.8">Designed and drawn by R.J.Wilson June 2015</text>
<text x="160.3" y="192.8">Copyright Music From Outer Space LLC</text>
</g>
</svg>
